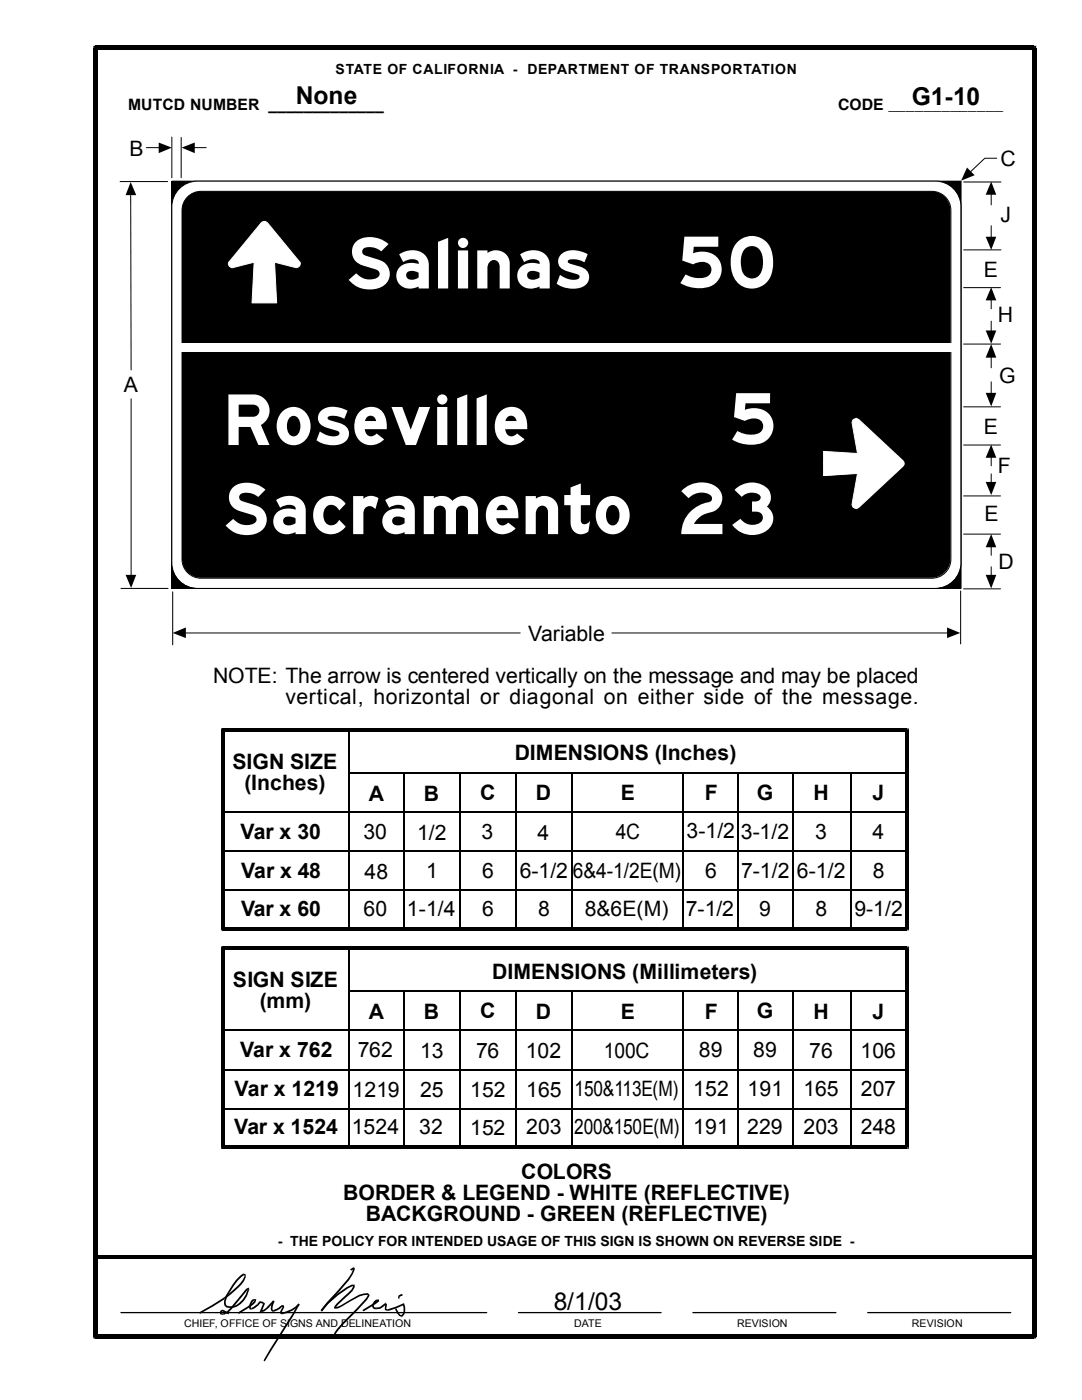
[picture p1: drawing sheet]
<svg xmlns="http://www.w3.org/2000/svg" width="216mm" height="279mm" viewBox="0 0 216 279" stroke-linecap="round" stroke-linejoin="round" font-family="sans-serif">
<g fill="none" stroke="#000" stroke-width=".2">
<path d="M24 36.2h9.4M26.1 38.8l.1 35M29.2 29.5h2.6M34.3 36.2h157.5v81.2h-157.5zM34.3 27.3v8.2M36.2 27.4v8.1M38.7 29.5h2.4M198.9 31.6h-2.4l-3 2.8M192.3 57.4h7.3M197.8 59.8v1.8M26.2 79.6v35.3M192.3 68.7h7.3"/>
<path d="M197.8 64.1v2M197.8 71.2v2.2M197.8 76.2v2.4M192.3 99h7.3M192.3 88.8h7.3M192.3 81.2h7.3M197.8 91.2v1.8M197.8 94.6v1.8M24.1 117.4h9.4M34.5 118.1v10.6M189.9 100.8l.1 .1zM191.7 117.9v10.6"/>
<path d="M192.3 106.6h7.3M192.3 117.5h7.3M197.8 109.1v1.7M197.8 113.1v1.9M36.9 126.3h66.9M122.1 126.3h67"/>
</g>
<g fill="#000">
<path d="M26.1 36.3l1.1 2.6h-2.1z" fill-rule="evenodd"/>
<path d="M31.7 28.4l2.6 1.1-2.6 1.1z" fill-rule="evenodd"/>
<path d="M36.2 29.5l2.7-1.1v2.2z" fill-rule="evenodd"/>
<path d="M193 33.4l1.5 1.6-2.7 1.1z" fill-rule="evenodd"/>
<path d="M197.8 57.3l1 2.6h-2.1z" fill-rule="evenodd"/>
<path d="M196.7 78.4h2.1l-1 2.7z" fill-rule="evenodd"/>
<path d="M197.8 68.7l1 2.7h-2.1z" fill-rule="evenodd"/>
<path d="M196.7 66h2.1l-1 2.6z" fill-rule="evenodd"/>
<path d="M196.7 96.2h2.1l-1 2.6z" fill-rule="evenodd"/>
<path d="M197.8 88.7l1 2.7h-2.1z" fill-rule="evenodd"/>
<path d="M25.1 114.7h2.1l-1 2.6z" fill-rule="evenodd"/>
<path d="M196.7 114.7h2.1l-1 2.7z" fill-rule="evenodd"/>
<path d="M197.8 106.6l1 2.6h-2.1z" fill-rule="evenodd"/>
<path d="M34.5 126.3l2.6-1.1v2.1z" fill-rule="evenodd"/>
<path d="M189 125.2l2.6 1.1-2.6 1z" fill-rule="evenodd"/>
</g>
<path d="M34.3 36.2h157.5v81.2h-157.5z" fill="#000"/>
<path d="M35.5 38a5.1 5.1 0 0 1 3.9-1.8h147.2a5.1 5.1 0 0 1 5.1 5v71.1a5.1 5.1 0 0 1-5.1 5h-147.2a5.1 5.1 0 0 1-5.1-5v-71.1a5.1 5.1 0 0 1 1.2-3.2z" fill="#fff"/>
<path d="M36.1 37.4a5.1 5.1 0 0 1 3.3-1.2h147.3a5.1 5.1 0 0 1 5.1 5v71.2a5.1 5.1 0 0 1-5.1 5h-147.3a5.1 5.1 0 0 1-5.1-5v-71.2a5.1 5.1 0 0 1 1.8-3.8zM37.4 39.3a3.8 3.8 0 0 1 2.7-1.1h145.8a3.8 3.8 0 0 1 3.8 3.8v69.6a3.8 3.8 0 0 1-3.8 3.8h-145.8a3.8 3.8 0 0 1-3.8-3.8v-69.6a3.8 3.8 0 0 1 1.1-2.7z" fill="none" stroke="#000" stroke-width=".2"/>
<path d="M37.4 39.3a3.8 3.8 0 0 1 2.7-1.1h145.7a3.8 3.8 0 0 1 3.9 3.8v69.5a3.8 3.8 0 0 1-3.9 3.8h-145.7a3.8 3.8 0 0 1-3.8-3.8v-69.5a3.8 3.8 0 0 1 1.1-2.7z" fill="#000"/>
<path d="M35.8 68.5h155.4v1.8h-155.4z" fill="#fff"/>
<path d="M192.3 36.3h7.4M197.8 38.7v2.2M192.3 49.9h7.4M197.8 45v2.4" fill="none" stroke="#000" stroke-width=".2"/>
<g fill="#000">
<path d="M197.8 36.2l1 2.7h-2.1z" fill-rule="evenodd"/>
<path d="M196.7 47.2h2.1l-1 2.7z" fill-rule="evenodd"/>
</g>
<path d="M170.3 83.7a.72 .72 0 0 1 1.1 0l9 8.5v.6l-.2 .2-8.8 8.3a.8 .8 0 0 1-.9 .1 .8 .8 0 0 1-.5-.7l1.1-6.2-6.8 .5v-4.9l6.8 .4-1.1-6.2z" fill-rule="evenodd" fill="#fff"/>
<path d="M170.3 83.7l.6-.2 .5 .2 8.8 8.2a.72 .72 0 0 1 0 1.1l-8.8 8.3-.5 .2-.6-.2-.3-.6 1.1-6.2-6.8 .4v-4.8l6.8 .4-1.1-6.2z" fill="none" stroke="#fff" stroke-width=".2"/>
<path d="M52.2 44.4l.7-.2 .5 .3 6.5 7.8v.5a.75 .75 0 0 1-.8 .6l-4.3-1.1 .4 8.2h-4.9l.4-8.2-4.3 1.1a.75 .75 0 0 1-.7-.4 .75 .75 0 0 1 .1-.8z" fill-rule="evenodd" fill="#fff"/>
<path d="M52.2 44.4a.85 .85 0 0 1 1.2 .1l6.5 7.8v.5a.75 .75 0 0 1-.8 .6l-4.3-1.1 .4 8.2h-4.9l.4-8.2-4.3 1.1a.75 .75 0 0 1-.7-.4 .75 .75 0 0 1 .1-.8z" fill="none" stroke="#fff" stroke-width=".2"/>
<g fill="#000">
<path d="M18.6 9.1h.4v.9l.5-.4h-.9zM19 9.1h187.3v.9h-187.3zM206.3 9.1h.5v.5h-.9l.4 .4zM44.1 145.4h.3v.7l.4-.4h-.7zM44.4 145.4h136.6v.6h-136.6zM181 145.4h.4v.3h-.7l.3 .3zM44.1 188.9h.3v.7l.4-.4h-.7zM44.1 145.7h.7v39.6h-.7zM44.4 185h136.6v.7h-136.6zM44.1 185.3h.7l-.4-.3v.7h-.3zM44.4 188.9h136.6v.7h-136.6zM180.7 145.7h.7v39.6h-.7z"/>
<path d="M181 188.9h.4v.3h-.7l.3 .4zM181 185l-.3 .3h.7v.4h-.4zM44.1 189.2h.7v39.7h-.7zM44.4 228.6h136.6v.7h-136.6zM44.1 228.9h.7l-.4-.3v.7h-.3zM180.7 189.2h.7v39.7h-.7zM181 228.6l-.3 .3h.7v.4h-.4zM19 250.5h187.3v.7h-187.3zM48.8 254.3h.2a3.4 3.4 0 0 1-1.5 2.7l-2.6 2.2-.3-.2a13 13 0 0 0 4.2-4.2zM44.6 259l.3 .2zM47.6 259.1l.2 .2-1.6 2-.7 .7-.8 .4-.2-.3 .7-.3 .8-.8zM47.6 259.1l.2 .2z"/>
<path d="M47.9 254.6l.6-.4 .4 .1v.2l-.1-.1a10.1 10.1 0 0 0-3.8 5.3l.1 .7-.3 .1-.1-.8a12.9 12.9 0 0 1 3.2-5.1zM48.8 254.3h.2h-.1v.2zM49.1 257.2l.5-.2 .2 .4h-.4l.2-.2-.2 .3-1.6 1.8-.2-.2zM49.4 257.3l.4 .1-.1 .1zM50.1 259.6l.3-.3 .4-.1 .2 .3a1.23 1.23 0 0 0-.9 1.5l-.1 .4-.2-.1-.1-.4 .1-.6zM50.8 259.2l.2 .3h-.3l.3-.3zM51.7 259.8l.2-.1-.1 .3h.2zM51.9 259.7l.7 .1-.1 .4-.7-.2zM52.6 259.8l.1 .1-.3 .3zM52.7 259.9l.1 .4-.6 1.4-.3-.1 .5-1.4zM54.4 259.6l.4 .1-.4-.1 .3 .2zM54.4 259.6l.4 .1-.4 1.5 .2 .3-.2 .3-.4-.6z"/>
<path d="M69.8 253.3l.7-.4 .3 .2v.3h-.4v-.3l.2 .1-.5 .4zM70.6 256.4h.2v.1h-.4l.2 .2zM70.4 253.3l.4 .1-1.1 2-5.4 6.3-.3-.2 5.4-6.3 .7-1zM70.4 253.3l.4 .1zM70.4 256.5h.4v.4a14 14 0 0 1-3.3 3.5l-.5 .5 .1 .1-.5-.1a9.4 9.4 0 0 1 2.8-2.8l.7-.7zM73.4 258.1l-.1 .3zM73.4 258.1l.3 .5-.5 .8-2 2.2a18.9 18.9 0 0 0-4.4 4.9l-.3-.1 .7-1.1 5.8-6.1 .4-.6zM75.2 259.3h.2v.3zM74.6 259.8l.6-.5 .2 .3a1.08 1.08 0 0 0-.7 1.3h.5v.4a.73 .73 0 0 1-.8-.2 .73 .73 0 0 1-.1-.7zM79.5 258.6l.3 .1-.1 .5-.3-.1zM79.5 258.6l.8-.4v.4l-.5 .2zM79.5 258.6l.3 .2z"/>
<path d="M18.6 9.6h.9v257.1h-.9zM19 266.3h187.3v.8h-187.3zM18.6 266.7h.9l-.5-.4v.8h-.4zM39.8 261.9l4.8-2.9 .3 .2-5 3zM44.4 261.4l1.3 .6-.1 .3-1.2-.6zM44.4 261.4v.3zM44 261.5l.5-.1v.3l-.4 .2 .2 .2h.3v.3l-.7-.1v-.4zM44.5 262.1l.2 .3zM44.8 260.5l.2-.1h.1zM45 260.4a2 2 0 0 0 2.8-.4l.6-.7 .6-.9 .4-1.1 .3 .2a4.1 4.1 0 0 1-3.9 3.5l-.6-.1-.4-.3zM47.4 262l2.2-1.4 .3 .3-2.2 1.3zM49.6 260.6l1.3-1.1h-.2l.3-.3 .1 .1-.1 .6-.5 .5-.6 .5z"/>
<path d="M49.6 260.6l.3 .3zM50.1 261l.1 .4h-.2zM50.1 261l1.2-.7 .3 .2-1.4 .9zM51.7 259.8l.3 .2-.4 .5-.3-.2zM51.3 260.3l.3 .2zM51.9 261.6l.3 .1-.1-.2 .1 .4-.5 .1zM52.1 261.5l.6-.1 .7-.6 .1 .3-.8 .6-.5 .2zM54.4 259.6l.3 .2-1.2 1.3-.2-.2zM53.3 260.9l.1-.1 .1 .3zM54.5 261.5l.1 .3-.2 .1zM54.5 261.5l2-1.1 .1 .4-.4 .1-.9 .6-.7 .3zM56.3 262l-.1 .3z"/>
<path d="M56.3 262a5.6 5.6 0 0 0 3.2-1.8l.3 .2a6.1 6.1 0 0 1-3.5 1.9zM56.5 260.4l.1 .2-.3 .1 .3 .1zM56.3 260.7l.3-.1 .1 .3-.5 1v.4l-.2-.1-.1-.4 .5-.9zM59.5 260.2l.3 .2zM59.5 260.2l.3 .2-1.3 2.2-5.7 9.1-.2-.2 1.2-2.2zM65.2 260l2-1.8 2-1.3 1-.5h.4v.3h-.3a18 18 0 0 0-6 5l-.3-.2zM64 261.5l.3 .2zM66.9 260.9v.3h-.2v-.2h.4zM66.9 260.9l1.1-.4 3.6-2.1 1.8-.3v.3l-1.7 .3-4.2 2.4-.6 .1zM72.3 261.5l3.1-2 .2 .1h-.2v-.3h.2v.5l-.7 .5-2.3 1.4zM75.2 260.9h.6l1-.8 .2 .3-1.1 .8-.7 .1zM75.2 260.9v.4z"/>
<path d="M76.8 260.1l.2-.2v.2l-.2 .3h.2zM77 260.1l.2 .3-.2 .8 .4 .1-.1 .3-.5-.1v-1.1zM77.4 261.3l.1 .3h-.2zM77.4 261.3l3.1-1.2 .1 .3-1.5 .7-1.6 .5zM78.8 261.3l.3-.2 .7 1.3 .5 .2-.2 .2-.4-.2-.5-.5zM80 262.6h.3l-.2 .2 .1 .1 .1-.1zM80.5 260.1l.1-.1 .1 .3-.4 .1h.3zM80.3 260.4l.4-.1a2.24 2.24 0 0 1-.4 2.5l-.3-.2a1.81 1.81 0 0 0 .3-2.2zM205.9 9.6h.9v257.1h-.9zM205.9 266.7h.9v.4h-.5v-.8z"/>
</g>
<g fill="none" stroke="#000" stroke-width=".34">
<path d="M69.6 154.3h111.2M69.6 145.6v39.7M80.7 154.3v31.1M91.8 154.3v31.1M103 154.3v31.1M114 154.3v31.1M136.3 154.3v31.1M147.2 154.2v31.1M158.3 154.3v31M169.8 154.3v31M44.3 162.1h136.5M44.3 169.8h136.5"/>
<path d="M44.3 177.6h136.5M69.6 197.9h111.4M69.6 189.1v39.8M80.7 197.9v31.1M91.8 197.9v31.1M103 197.9v31M114 197.9v31.1M136.3 198v30.9M147.2 197.8v31.1M158.3 197.8v31.1M169.8 197.8v31.1M44.3 213.4h136.7"/>
<path d="M44.4 205.7h136.6M44.3 221.2h136.7"/>
</g>
<path d="M24.1 262h73M103.5 262h28.4M138.3 262h28.5M173.1 262h28.6" fill="none" stroke="#000" stroke-width=".25"/>
<g font-size="15.2" fill="#fff">
<text x="69.2" y="57.6">Salinas</text>
<text x="134.8" y="57.5">50</text>
<text x="44.4" y="88.8">Roseville</text>
<text x="145.1" y="88.7">5</text>
<text x="44.6" y="106.6">Sacramento 23</text>
</g>
<g font-size="4.9">
<text x="59" y="20.7">None</text>
<text x="181.9" y="20.9">G1-10</text>
<text x="110.5" y="261.4">8/1/03</text>
</g>
<g font-size="4.2">
<text x="25.8" y="31.1">B</text>
<text x="199.6" y="33.1">C</text>
<text x="199.6" y="44.3">J</text>
<text x="196.3" y="55.2">E</text>
<text x="199.1" y="64.3">H</text>
<text x="199.4" y="76.4">G</text>
<text x="24.7" y="78.1">A</text>
<text x="196.3" y="86.5">E</text>
<text x="199.1" y="94.3">F</text>
<text x="196.4" y="103.9">E</text>
<text x="199.2" y="113.6">D</text>
<text x="105.4" y="128">Variable</text>
<text x="42.5" y="136.2">NOTE: The arrow is centered vertically on the message and may be placed</text>
<text x="57" y="140.5">vertical, horizontal or diagonal on either side of the message.</text>
<text x="46.4" y="153.5">SIGN SIZE</text>
<text x="102.7" y="151.7">DIMENSIONS (Inches)</text>
<text x="48.8" y="157.7">(Inches)</text>
<text x="73.6" y="159.8">A</text>
<text x="84.6" y="159.8">B</text>
<text x="95.8" y="159.7">C</text>
<text x="106.9" y="159.7">D</text>
<text x="123.9" y="159.7">E</text>
<text x="140.6" y="159.7">F</text>
<text x="151" y="159.6">G</text>
<text x="162.3" y="159.7">H</text>
<text x="174.1" y="159.7">J</text>
<text x="48" y="167.5">Var x 30</text>
<text x="72.6" y="167.5">30</text>
<text x="83.2" y="167.6">1/2</text>
<text x="96.1" y="167.5">3</text>
<text x="107.3" y="167.6">4</text>
<text x="122.9" y="167.5">4C</text>
<text x="137" y="167.3">3-1/2</text>
<text x="147.8" y="167.5">3-1/2</text>
<text x="162.6" y="167.5">3</text>
<text x="174.1" y="167.5">4</text>
<text x="48.1" y="175.2">Var x 48</text>
<text x="72.7" y="175.3">48</text>
<text x="85" y="175.3">1</text>
<text x="96.2" y="175.3">6</text>
<text x="103.7" y="175.3">6-1/2</text>
<text x="114.3" y="175.2">6&amp;4-1/2E(M)</text>
<text x="140.7" y="175.2">6</text>
<text x="147.9" y="175.2">7-1/2</text>
<text x="159" y="175.2">6-1/2</text>
<text x="174.2" y="175.2">8</text>
<text x="48.1" y="182.8">Var x 60</text>
<text x="72.6" y="182.8">60</text>
<text x="81.2" y="182.8">1-1/4</text>
<text x="96.2" y="182.9">6</text>
<text x="107.4" y="182.7">8</text>
<text x="116.7" y="182.8">8&amp;6E(M)</text>
<text x="136.8" y="182.7">7-1/2</text>
<text x="151.5" y="182.8">9</text>
<text x="162.7" y="182.7">8</text>
<text x="170.5" y="182.7">9-1/2</text>
<text x="46.5" y="197">SIGN SIZE</text>
<text x="98.2" y="195.3">DIMENSIONS (Millimeters)</text>
<text x="51.8" y="201.3">(mm)</text>
<text x="73.6" y="203.3">A</text>
<text x="84.6" y="203.3">B</text>
<text x="95.8" y="203.2">C</text>
<text x="106.9" y="203.3">D</text>
<text x="123.9" y="203.3">E</text>
<text x="140.6" y="203.3">F</text>
<text x="151" y="203.1">G</text>
<text x="162.3" y="203.3">H</text>
<text x="174.1" y="203.3">J</text>
<text x="47.9" y="211">Var x 762</text>
<text x="71.4" y="211">762</text>
<text x="83.8" y="211.1">13</text>
<text x="95" y="211.1">76</text>
<text x="104.9" y="211.1">102</text>
<text x="120.5" y="211.1">100C</text>
<text x="139.4" y="210.9">89</text>
<text x="150.3" y="211">89</text>
<text x="161.5" y="211.1">76</text>
<text x="171.7" y="211.1">106</text>
<text x="46.8" y="218.8">Var x 1219</text>
<text x="70.4" y="218.9">1219</text>
<text x="83.8" y="218.9">25</text>
<text x="93.8" y="218.9">152</text>
<text x="105" y="218.9">165</text>
<text x="114.6" y="218.8">150&amp;113E(M)</text>
<text x="138.3" y="218.8">152</text>
<text x="149.2" y="218.8">191</text>
<text x="160.4" y="218.8">165</text>
<text x="171.8" y="218.8">207</text>
<text x="46.7" y="226.4">Var x 1524</text>
<text x="70.2" y="226.4">1524</text>
<text x="83.7" y="226.4">32</text>
<text x="93.8" y="226.5">152</text>
<text x="105" y="226.3">203</text>
<text x="114.6" y="226.4">200&amp;150E(M)</text>
<text x="138.3" y="226.3">191</text>
<text x="149.1" y="226.4">229</text>
<text x="160.4" y="226.2">203</text>
<text x="171.8" y="226.2">248</text>
<text x="68.5" y="239.5">BORDER &amp; LEGEND - WHITE (REFLECTIVE)</text>
<text x="104" y="235.3">COLORS</text>
<text x="73" y="243.8">BACKGROUND - GREEN (REFLECTIVE)</text>
</g>
<g font-size="3.1">
<text x="25.6" y="21.9">MUTCD NUMBER _____________</text>
<text x="167.2" y="21.9">CODE _____________</text>
</g>
<g font-size="2.8">
<text x="67" y="14.7">STATE OF CALIFORNIA - DEPARTMENT OF TRANSPORTATION</text>
<text x="55.5" y="248.6">- THE POLICY FOR INTENDED USAGE OF THIS SIGN IS SHOWN ON REVERSE SIDE -</text>
</g>
<g font-size="2.1">
<text x="36.7" y="264.8">CHIEF, OFFICE OF SIGNS AND DELINEATION</text>
<text x="114.6" y="264.8">DATE</text>
<text x="147.1" y="264.8">REVISION</text>
<text x="181.9" y="264.8">REVISION</text>
</g>
</svg>
